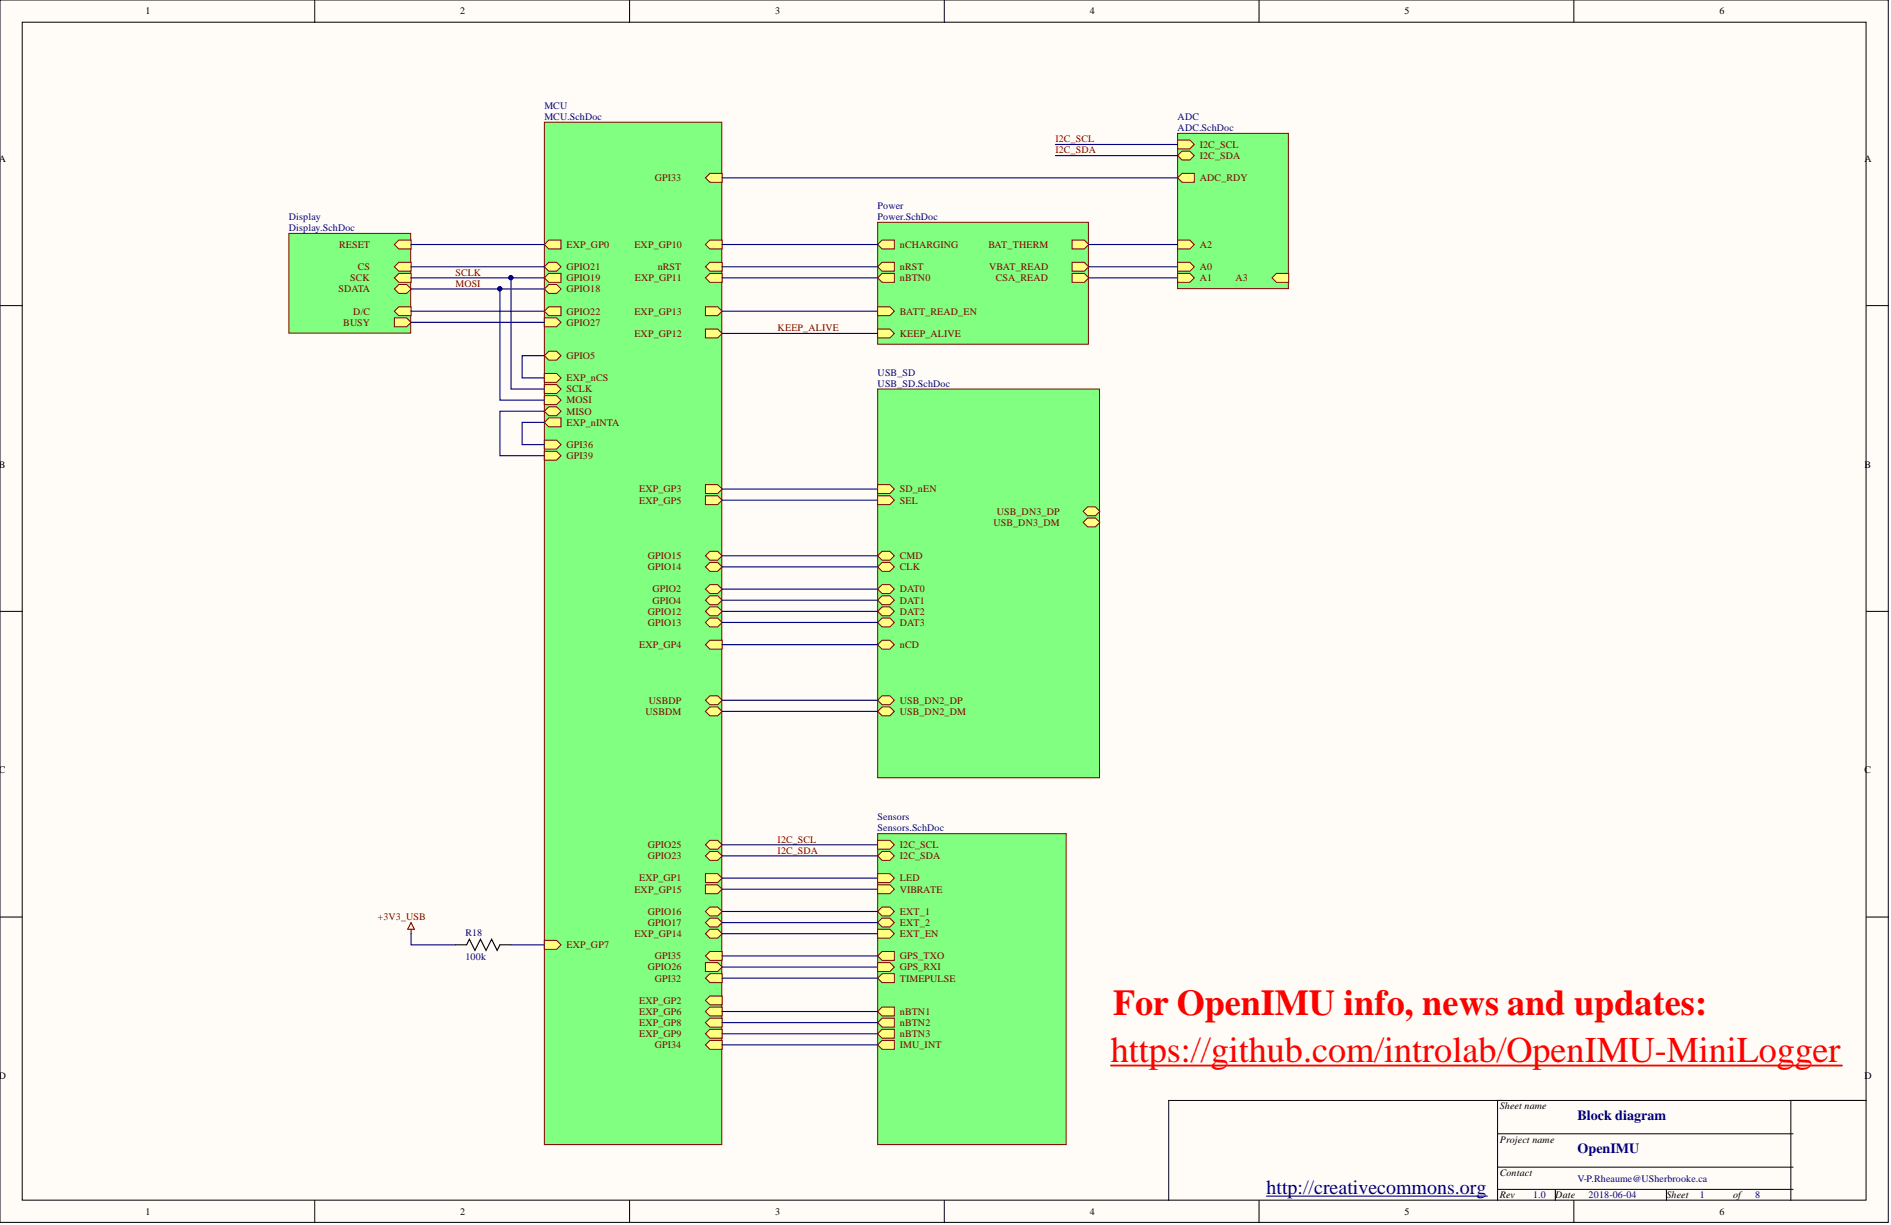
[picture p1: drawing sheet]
<svg xmlns="http://www.w3.org/2000/svg" width="431mm" height="279mm" viewBox="0 0 431 279" stroke-linecap="round" stroke-linejoin="round" font-family="sans-serif">
<g fill="#fffcf8" stroke="#000" stroke-width=".23">
<path d="M0 0h430.8v278.8h-430.8z"/>
<path d="M5.1 5.1h420.7v268.6h-420.7z"/>
</g>
<g fill="none" stroke="#000" stroke-width=".23">
<path d="M71.8 0v5.1M143.6 0v5.1M215.5 0v5.1M287.3 0v5.1M359.1 0v5.1M0 69.7h5.1M425.8 69.7h5.1M0 139.4h5.1M425.8 139.4h5.1M0 209.2h5.1M425.8 209.2h5.1M341.7 258.6h67.4"/>
<path d="M342.7 251h-76v22.8M425.3 251h-16.7v22.8M425.8 251h-84.1v22.8M71.8 273.8v5.1M143.6 273.8v5.1M215.5 273.8v5.1M287.3 273.8v5.1M341.7 271.3h67.4M341.7 266.2h67.4M354.9 271.3v2.5M359.1 273.8v5.1M380.2 271.3v2.5"/>
</g>
<path d="M289 272.8h50.3" fill="none" stroke="#000080" stroke-width=".25"/>
<path d="M200.2 88.7h50.7v88.7h-50.7z" fill="#80ff80" stroke="#800000" stroke-width=".23"/>
<path d="M200.2 113.1h2.8l1 1-1 1h-2.8z" fill-rule="evenodd" fill="#ffff80"/>
<path d="M200.2 113.1h2.8l1 1-1 1h-2.8z" fill="none" stroke="#800000" stroke-width=".23"/>
<path d="M201.3 125.7h1.7l1 1.1-1 1h-1.7l-1.1-1z" fill-rule="evenodd" fill="#ffff80"/>
<path d="M201.3 125.7h1.7l1 1.1-1 1h-1.7l-1.1-1z" fill="none" stroke="#800000" stroke-width=".23"/>
<path d="M201.3 128.3h1.7l1 1-1 1h-1.7l-1.1-1z" fill-rule="evenodd" fill="#ffff80"/>
<path d="M201.3 128.3h1.7l1 1-1 1h-1.7l-1.1-1z" fill="none" stroke="#800000" stroke-width=".23"/>
<path d="M201.3 135.9h1.7l1 1-1 1h-1.7l-1.1-1z" fill-rule="evenodd" fill="#ffff80"/>
<path d="M201.3 135.9h1.7l1 1-1 1h-1.7l-1.1-1z" fill="none" stroke="#800000" stroke-width=".23"/>
<path d="M201.3 146h1.7l1 1-1 1.1h-1.7l-1.1-1.1z" fill-rule="evenodd" fill="#ffff80"/>
<path d="M201.3 146h1.7l1 1-1 1.1h-1.7l-1.1-1.1z" fill="none" stroke="#800000" stroke-width=".23"/>
<path d="M201.3 138.4h1.7l1 1-1 1.1h-1.7l-1.1-1.1z" fill-rule="evenodd" fill="#ffff80"/>
<path d="M201.3 138.4h1.7l1 1-1 1.1h-1.7l-1.1-1.1z" fill="none" stroke="#800000" stroke-width=".23"/>
<path d="M201.3 133.4h1.7l1 1-1 1h-1.7l-1.1-1z" fill-rule="evenodd" fill="#ffff80"/>
<path d="M201.3 133.4h1.7l1 1-1 1h-1.7l-1.1-1z" fill="none" stroke="#800000" stroke-width=".23"/>
<path d="M248.1 115.6h1.8l1 1-1 1h-1.8l-1-1z" fill-rule="evenodd" fill="#ffff80"/>
<path d="M248.1 115.6h1.8l1 1-1 1h-1.8l-1-1z" fill="none" stroke="#800000" stroke-width=".23"/>
<path d="M248.1 118.1h1.8l1 1.1-1 1h-1.8l-1-1z" fill-rule="evenodd" fill="#ffff80"/>
<path d="M248.1 118.1h1.8l1 1.1-1 1h-1.8l-1-1z" fill="none" stroke="#800000" stroke-width=".23"/>
<path d="M201.3 141h1.7l1 1-1 1h-1.7l-1.1-1z" fill-rule="evenodd" fill="#ffff80"/>
<path d="M201.3 141h1.7l1 1-1 1h-1.7l-1.1-1z" fill="none" stroke="#800000" stroke-width=".23"/>
<path d="M201.3 161.2h1.7l1 1.1-1 1h-1.7l-1.1-1z" fill-rule="evenodd" fill="#ffff80"/>
<path d="M201.3 161.2h1.7l1 1.1-1 1h-1.7l-1.1-1z" fill="none" stroke="#800000" stroke-width=".23"/>
<path d="M201.3 158.7h1.7l1 1-1 1h-1.7l-1.1-1z" fill-rule="evenodd" fill="#ffff80"/>
<path d="M201.3 158.7h1.7l1 1-1 1h-1.7l-1.1-1z" fill="none" stroke="#800000" stroke-width=".23"/>
<path d="M200.2 110.5h2.8l1 1-1 1.1h-2.8z" fill-rule="evenodd" fill="#ffff80"/>
<path d="M200.2 110.5h2.8l1 1-1 1.1h-2.8z" fill="none" stroke="#800000" stroke-width=".23"/>
<path d="M124.2 27.9h40.5v233.2h-40.5z" fill="#80ff80" stroke="#800000" stroke-width=".23"/>
<path d="M162 128.3h1.7l1.1 1-1.1 1h-1.7l-1-1z" fill-rule="evenodd" fill="#ffff80"/>
<path d="M162 128.3h1.7l1.1 1-1.1 1h-1.7l-1-1z" fill="none" stroke="#800000" stroke-width=".23"/>
<path d="M162 141h1.7l1.1 1-1.1 1h-1.7l-1-1z" fill-rule="evenodd" fill="#ffff80"/>
<path d="M162 141h1.7l1.1 1-1.1 1h-1.7l-1-1z" fill="none" stroke="#800000" stroke-width=".23"/>
<path d="M162 135.9h1.7l1.1 1-1.1 1h-1.7l-1-1z" fill-rule="evenodd" fill="#ffff80"/>
<path d="M162 135.9h1.7l1.1 1-1.1 1h-1.7l-1-1z" fill="none" stroke="#800000" stroke-width=".23"/>
<path d="M162 158.7h1.7l1.1 1-1.1 1h-1.7l-1-1z" fill-rule="evenodd" fill="#ffff80"/>
<path d="M162 158.7h1.7l1.1 1-1.1 1h-1.7l-1-1z" fill="none" stroke="#800000" stroke-width=".23"/>
<path d="M162 138.4h1.7l1.1 1-1.1 1.1h-1.7l-1-1.1z" fill-rule="evenodd" fill="#ffff80"/>
<path d="M162 138.4h1.7l1.1 1-1.1 1.1h-1.7l-1-1.1z" fill="none" stroke="#800000" stroke-width=".23"/>
<path d="M162 161.2h1.7l1.1 1.1-1.1 1h-1.7l-1-1z" fill-rule="evenodd" fill="#ffff80"/>
<path d="M162 161.2h1.7l1.1 1.1-1.1 1h-1.7l-1-1z" fill="none" stroke="#800000" stroke-width=".23"/>
<path d="M162 125.7h1.7l1.1 1.1-1.1 1h-1.7l-1-1z" fill-rule="evenodd" fill="#ffff80"/>
<path d="M162 125.7h1.7l1.1 1.1-1.1 1h-1.7l-1-1z" fill="none" stroke="#800000" stroke-width=".23"/>
<path d="M162 133.4h1.7l1.1 1-1.1 1h-1.7l-1-1z" fill-rule="evenodd" fill="#ffff80"/>
<path d="M162 133.4h1.7l1.1 1-1.1 1h-1.7l-1-1z" fill="none" stroke="#800000" stroke-width=".23"/>
<path d="M124.2 214.5h2.8l1 1-1 1h-2.8z" fill-rule="evenodd" fill="#ffff80"/>
<path d="M124.2 214.5h2.8l1 1-1 1h-2.8z" fill="none" stroke="#800000" stroke-width=".23"/>
<path d="M161 110.5h2.7l1.1 1-1.1 1.1h-2.7z" fill-rule="evenodd" fill="#ffff80"/>
<path d="M161 110.5h2.7l1.1 1-1.1 1.1h-2.7z" fill="none" stroke="#800000" stroke-width=".23"/>
<path d="M162 227.2h2.8v2h-2.8l-1-1z" fill-rule="evenodd" fill="#ffff80"/>
<path d="M162 227.2h2.8v2h-2.8l-1-1z" fill="none" stroke="#800000" stroke-width=".23"/>
<path d="M161 199.3h2.7l1.1 1-1.1 1h-2.7z" fill-rule="evenodd" fill="#ffff80"/>
<path d="M161 199.3h2.7l1.1 1-1.1 1h-2.7z" fill="none" stroke="#800000" stroke-width=".23"/>
<path d="M125.2 54.8h2.8v2h-2.8l-1-1z" fill-rule="evenodd" fill="#ffff80"/>
<path d="M125.2 54.8h2.8v2h-2.8l-1-1z" fill="none" stroke="#800000" stroke-width=".23"/>
<path d="M162 229.7h2.8v2h-2.8l-1-1z" fill-rule="evenodd" fill="#ffff80"/>
<path d="M162 229.7h2.8v2h-2.8l-1-1z" fill="none" stroke="#800000" stroke-width=".23"/>
<path d="M161 113.1h2.7l1.1 1-1.1 1h-2.7z" fill-rule="evenodd" fill="#ffff80"/>
<path d="M161 113.1h2.7l1.1 1-1.1 1h-2.7z" fill="none" stroke="#800000" stroke-width=".23"/>
<path d="M162 146h2.8v2.1h-2.8l-1-1.1z" fill-rule="evenodd" fill="#ffff80"/>
<path d="M162 146h2.8v2.1h-2.8l-1-1.1z" fill="none" stroke="#800000" stroke-width=".23"/>
<path d="M162 62.4h2.8v2h-2.8l-1-1z" fill-rule="evenodd" fill="#ffff80"/>
<path d="M162 62.4h2.8v2h-2.8l-1-1z" fill="none" stroke="#800000" stroke-width=".23"/>
<path d="M162 234.8h2.8v2h-2.8l-1-1z" fill-rule="evenodd" fill="#ffff80"/>
<path d="M162 234.8h2.8v2h-2.8l-1-1z" fill="none" stroke="#800000" stroke-width=".23"/>
<path d="M162 211.9h1.7l1.1 1.1-1.1 1h-1.7l-1-1z" fill-rule="evenodd" fill="#ffff80"/>
<path d="M162 211.9h1.7l1.1 1.1-1.1 1h-1.7l-1-1z" fill="none" stroke="#800000" stroke-width=".23"/>
<path d="M162 232.2h2.8v2.1h-2.8l-1-1.1z" fill-rule="evenodd" fill="#ffff80"/>
<path d="M162 232.2h2.8v2.1h-2.8l-1-1.1z" fill="none" stroke="#800000" stroke-width=".23"/>
<path d="M161 70h2.7l1.1 1-1.1 1h-2.7z" fill-rule="evenodd" fill="#ffff80"/>
<path d="M161 70h2.7l1.1 1-1.1 1h-2.7z" fill="none" stroke="#800000" stroke-width=".23"/>
<path d="M161 201.8h2.7l1.1 1-1.1 1h-2.7z" fill-rule="evenodd" fill="#ffff80"/>
<path d="M161 201.8h2.7l1.1 1-1.1 1h-2.7z" fill="none" stroke="#800000" stroke-width=".23"/>
<path d="M161 75h2.7l1.1 1.1-1.1 1h-2.7z" fill-rule="evenodd" fill="#ffff80"/>
<path d="M161 75h2.7l1.1 1.1-1.1 1h-2.7z" fill="none" stroke="#800000" stroke-width=".23"/>
<path d="M162 54.8h2.8v2h-2.8l-1-1z" fill-rule="evenodd" fill="#ffff80"/>
<path d="M162 54.8h2.8v2h-2.8l-1-1z" fill="none" stroke="#800000" stroke-width=".23"/>
<path d="M125.2 80.1h1.8l1 1-1 1h-1.8l-1-1z" fill-rule="evenodd" fill="#ffff80"/>
<path d="M125.2 80.1h1.8l1 1-1 1h-1.8l-1-1z" fill="none" stroke="#800000" stroke-width=".23"/>
<path d="M162 206.9h1.7l1.1 1-1.1 1h-1.7l-1-1z" fill-rule="evenodd" fill="#ffff80"/>
<path d="M162 206.9h1.7l1.1 1-1.1 1h-1.7l-1-1z" fill="none" stroke="#800000" stroke-width=".23"/>
<path d="M162 209.4h1.7l1.1 1-1.1 1h-1.7l-1-1z" fill-rule="evenodd" fill="#ffff80"/>
<path d="M162 209.4h1.7l1.1 1-1.1 1h-1.7l-1-1z" fill="none" stroke="#800000" stroke-width=".23"/>
<path d="M125.2 64.9h1.8l1 1-1 1h-1.8l-1-1z" fill-rule="evenodd" fill="#ffff80"/>
<path d="M125.2 64.9h1.8l1 1-1 1h-1.8l-1-1z" fill="none" stroke="#800000" stroke-width=".23"/>
<path d="M125.2 62.4h2.8v2h-2.8l-1-1z" fill-rule="evenodd" fill="#ffff80"/>
<path d="M125.2 62.4h2.8v2h-2.8l-1-1z" fill="none" stroke="#800000" stroke-width=".23"/>
<path d="M125.2 70h2.8v2h-2.8l-1-1z" fill-rule="evenodd" fill="#ffff80"/>
<path d="M125.2 70h2.8v2h-2.8l-1-1z" fill="none" stroke="#800000" stroke-width=".23"/>
<path d="M125.2 59.8h1.8l1 1-1 1.1h-1.8l-1-1.1z" fill-rule="evenodd" fill="#ffff80"/>
<path d="M125.2 59.8h1.8l1 1-1 1.1h-1.8l-1-1.1z" fill="none" stroke="#800000" stroke-width=".23"/>
<path d="M162 217h2.8v2h-2.8l-1-1z" fill-rule="evenodd" fill="#ffff80"/>
<path d="M162 217h2.8v2h-2.8l-1-1z" fill="none" stroke="#800000" stroke-width=".23"/>
<path d="M124.2 72.5h2.8l1 1-1 1h-2.8z" fill-rule="evenodd" fill="#ffff80"/>
<path d="M124.2 72.5h2.8l1 1-1 1h-2.8z" fill="none" stroke="#800000" stroke-width=".23"/>
<path d="M161 219.6h2.7l1.1 1-1.1 1h-2.7z" fill-rule="evenodd" fill="#ffff80"/>
<path d="M161 219.6h2.7l1.1 1-1.1 1h-2.7z" fill="none" stroke="#800000" stroke-width=".23"/>
<path d="M162 194.2h1.7l1.1 1-1.1 1h-1.7l-1-1z" fill-rule="evenodd" fill="#ffff80"/>
<path d="M162 194.2h1.7l1.1 1-1.1 1h-1.7l-1-1z" fill="none" stroke="#800000" stroke-width=".23"/>
<path d="M162 191.7h1.7l1.1 1-1.1 1h-1.7l-1-1z" fill-rule="evenodd" fill="#ffff80"/>
<path d="M162 191.7h1.7l1.1 1-1.1 1h-1.7l-1-1z" fill="none" stroke="#800000" stroke-width=".23"/>
<path d="M162 59.8h2.8v2.1h-2.8l-1-1.1z" fill-rule="evenodd" fill="#ffff80"/>
<path d="M162 59.8h2.8v2.1h-2.8l-1-1.1z" fill="none" stroke="#800000" stroke-width=".23"/>
<path d="M124.2 102.9h2.8l1 1-1 1.1h-2.8z" fill-rule="evenodd" fill="#ffff80"/>
<path d="M124.2 102.9h2.8l1 1-1 1.1h-2.8z" fill="none" stroke="#800000" stroke-width=".23"/>
<path d="M124.2 100.4h2.8l1 1-1 1h-2.8z" fill-rule="evenodd" fill="#ffff80"/>
<path d="M124.2 100.4h2.8l1 1-1 1h-2.8z" fill="none" stroke="#800000" stroke-width=".23"/>
<path d="M162 237.3h2.8v2h-2.8l-1-1z" fill-rule="evenodd" fill="#ffff80"/>
<path d="M162 237.3h2.8v2h-2.8l-1-1z" fill="none" stroke="#800000" stroke-width=".23"/>
<path d="M124.2 90.3h2.8l1 1-1 1h-2.8z" fill-rule="evenodd" fill="#ffff80"/>
<path d="M124.2 90.3h2.8l1 1-1 1h-2.8z" fill="none" stroke="#800000" stroke-width=".23"/>
<path d="M124.2 85.2h2.8l1 1-1 1h-2.8z" fill-rule="evenodd" fill="#ffff80"/>
<path d="M124.2 85.2h2.8l1 1-1 1h-2.8z" fill="none" stroke="#800000" stroke-width=".23"/>
<path d="M125.2 92.8h1.8l1 1-1 1h-1.8l-1-1z" fill-rule="evenodd" fill="#ffff80"/>
<path d="M125.2 92.8h1.8l1 1-1 1h-1.8l-1-1z" fill="none" stroke="#800000" stroke-width=".23"/>
<path d="M124.2 87.7h2.8l1 1-1 1h-2.8z" fill-rule="evenodd" fill="#ffff80"/>
<path d="M124.2 87.7h2.8l1 1-1 1h-2.8z" fill="none" stroke="#800000" stroke-width=".23"/>
<path d="M125.2 95.3h2.8v2.1h-2.8l-1-1.1z" fill-rule="evenodd" fill="#ffff80"/>
<path d="M125.2 95.3h2.8v2.1h-2.8l-1-1.1z" fill="none" stroke="#800000" stroke-width=".23"/>
<path d="M162 39.5h2.8v2.1h-2.8l-1-1z" fill-rule="evenodd" fill="#ffff80"/>
<path d="M162 39.5h2.8v2.1h-2.8l-1-1z" fill="none" stroke="#800000" stroke-width=".23"/>
<path d="M162 222.1h2.8v2h-2.8l-1-1z" fill-rule="evenodd" fill="#ffff80"/>
<path d="M162 222.1h2.8v2h-2.8l-1-1z" fill="none" stroke="#800000" stroke-width=".23"/>
<path d="M200.2 50.7h48.1v27.8h-48.1z" fill="#80ff80" stroke="#800000" stroke-width=".23"/>
<path d="M244.6 62.4h2.8l1 1-1 1h-2.8z" fill-rule="evenodd" fill="#ffff80"/>
<path d="M244.6 62.4h2.8l1 1-1 1h-2.8z" fill="none" stroke="#800000" stroke-width=".23"/>
<path d="M244.6 59.8h2.8l1 1-1 1.1h-2.8z" fill-rule="evenodd" fill="#ffff80"/>
<path d="M244.6 59.8h2.8l1 1-1 1.1h-2.8z" fill="none" stroke="#800000" stroke-width=".23"/>
<path d="M200.2 75h2.8l1 1.1-1 1h-2.8z" fill-rule="evenodd" fill="#ffff80"/>
<path d="M200.2 75h2.8l1 1.1-1 1h-2.8z" fill="none" stroke="#800000" stroke-width=".23"/>
<path d="M200.2 70h2.8l1 1-1 1h-2.8z" fill-rule="evenodd" fill="#ffff80"/>
<path d="M200.2 70h2.8l1 1-1 1h-2.8z" fill="none" stroke="#800000" stroke-width=".23"/>
<path d="M244.6 54.8h2.8l1 1-1 1h-2.8z" fill-rule="evenodd" fill="#ffff80"/>
<path d="M244.6 54.8h2.8l1 1-1 1h-2.8z" fill="none" stroke="#800000" stroke-width=".23"/>
<path d="M201.3 54.8h2.7v2h-2.7l-1.1-1z" fill-rule="evenodd" fill="#ffff80"/>
<path d="M201.3 54.8h2.7v2h-2.7l-1.1-1z" fill="none" stroke="#800000" stroke-width=".23"/>
<path d="M201.3 59.8h2.7v2.1h-2.7l-1.1-1.1z" fill-rule="evenodd" fill="#ffff80"/>
<path d="M201.3 59.8h2.7v2.1h-2.7l-1.1-1.1z" fill="none" stroke="#800000" stroke-width=".23"/>
<path d="M201.3 62.4h2.7v2h-2.7l-1.1-1z" fill-rule="evenodd" fill="#ffff80"/>
<path d="M201.3 62.4h2.7v2h-2.7l-1.1-1z" fill="none" stroke="#800000" stroke-width=".23"/>
<path d="M200.2 190.1h43.1v71h-43.1z" fill="#80ff80" stroke="#800000" stroke-width=".23"/>
<path d="M201.3 222.1h2.7v2h-2.7l-1.1-1z" fill-rule="evenodd" fill="#ffff80"/>
<path d="M201.3 222.1h2.7v2h-2.7l-1.1-1z" fill="none" stroke="#800000" stroke-width=".23"/>
<path d="M200.2 199.3h2.8l1 1-1 1h-2.8z" fill-rule="evenodd" fill="#ffff80"/>
<path d="M200.2 199.3h2.8l1 1-1 1h-2.8z" fill="none" stroke="#800000" stroke-width=".23"/>
<path d="M201.3 232.2h2.7v2.1h-2.7l-1.1-1.1z" fill-rule="evenodd" fill="#ffff80"/>
<path d="M201.3 232.2h2.7v2.1h-2.7l-1.1-1.1z" fill="none" stroke="#800000" stroke-width=".23"/>
<path d="M200.2 201.8h2.8l1 1-1 1h-2.8z" fill-rule="evenodd" fill="#ffff80"/>
<path d="M200.2 201.8h2.8l1 1-1 1h-2.8z" fill="none" stroke="#800000" stroke-width=".23"/>
<path d="M201.3 229.7h2.7v2h-2.7l-1.1-1z" fill-rule="evenodd" fill="#ffff80"/>
<path d="M201.3 229.7h2.7v2h-2.7l-1.1-1z" fill="none" stroke="#800000" stroke-width=".23"/>
<path d="M201.3 237.3h2.7v2h-2.7l-1.1-1z" fill-rule="evenodd" fill="#ffff80"/>
<path d="M201.3 237.3h2.7v2h-2.7l-1.1-1z" fill="none" stroke="#800000" stroke-width=".23"/>
<path d="M201.3 194.2h1.7l1 1-1 1h-1.7l-1.1-1z" fill-rule="evenodd" fill="#ffff80"/>
<path d="M201.3 194.2h1.7l1 1-1 1h-1.7l-1.1-1z" fill="none" stroke="#800000" stroke-width=".23"/>
<path d="M200.2 191.7h2.8l1 1-1 1h-2.8z" fill-rule="evenodd" fill="#ffff80"/>
<path d="M200.2 191.7h2.8l1 1-1 1h-2.8z" fill="none" stroke="#800000" stroke-width=".23"/>
<path d="M200.2 219.6h2.8l1 1-1 1h-2.8z" fill-rule="evenodd" fill="#ffff80"/>
<path d="M200.2 219.6h2.8l1 1-1 1h-2.8z" fill="none" stroke="#800000" stroke-width=".23"/>
<path d="M201.3 217h2.7v2h-2.7l-1.1-1z" fill-rule="evenodd" fill="#ffff80"/>
<path d="M201.3 217h2.7v2h-2.7l-1.1-1z" fill="none" stroke="#800000" stroke-width=".23"/>
<path d="M201.3 206.9h1.7l1 1-1 1h-1.7l-1.1-1z" fill-rule="evenodd" fill="#ffff80"/>
<path d="M201.3 206.9h1.7l1 1-1 1h-1.7l-1.1-1z" fill="none" stroke="#800000" stroke-width=".23"/>
<path d="M201.3 209.4h1.7l1 1-1 1h-1.7l-1.1-1z" fill-rule="evenodd" fill="#ffff80"/>
<path d="M201.3 209.4h1.7l1 1-1 1h-1.7l-1.1-1z" fill="none" stroke="#800000" stroke-width=".23"/>
<path d="M200.2 211.9h2.8l1 1.1-1 1h-2.8z" fill-rule="evenodd" fill="#ffff80"/>
<path d="M200.2 211.9h2.8l1 1.1-1 1h-2.8z" fill="none" stroke="#800000" stroke-width=".23"/>
<path d="M201.3 234.8h2.7v2h-2.7l-1.1-1z" fill-rule="evenodd" fill="#ffff80"/>
<path d="M201.3 234.8h2.7v2h-2.7l-1.1-1z" fill="none" stroke="#800000" stroke-width=".23"/>
<path d="M65.9 53.2h27.8v22.8h-27.8z" fill="#80ff80" stroke="#800000" stroke-width=".23"/>
<path d="M91 64.9h1.8l1 1-1 1h-1.8l-1-1z" fill-rule="evenodd" fill="#ffff80"/>
<path d="M91 64.9h1.8l1 1-1 1h-1.8l-1-1z" fill="none" stroke="#800000" stroke-width=".23"/>
<path d="M91 59.8h2.8v2.1h-2.8l-1-1.1z" fill-rule="evenodd" fill="#ffff80"/>
<path d="M91 59.8h2.8v2.1h-2.8l-1-1.1z" fill="none" stroke="#800000" stroke-width=".23"/>
<path d="M91 54.8h2.8v2h-2.8l-1-1z" fill-rule="evenodd" fill="#ffff80"/>
<path d="M91 54.8h2.8v2h-2.8l-1-1z" fill="none" stroke="#800000" stroke-width=".23"/>
<path d="M91 62.4h2.8v2h-2.8l-1-1z" fill-rule="evenodd" fill="#ffff80"/>
<path d="M91 62.4h2.8v2h-2.8l-1-1z" fill="none" stroke="#800000" stroke-width=".23"/>
<path d="M90 72.5h2.8l1 1-1 1h-2.8z" fill-rule="evenodd" fill="#ffff80"/>
<path d="M90 72.5h2.8l1 1-1 1h-2.8z" fill="none" stroke="#800000" stroke-width=".23"/>
<path d="M91 70h2.8v2h-2.8l-1-1z" fill-rule="evenodd" fill="#ffff80"/>
<path d="M91 70h2.8v2h-2.8l-1-1z" fill="none" stroke="#800000" stroke-width=".23"/>
<path d="M268.7 30.4h25.3v35.4h-25.3z" fill="#80ff80" stroke="#800000" stroke-width=".23"/>
<path d="M268.7 54.8h2.8l1 1-1 1h-2.8z" fill-rule="evenodd" fill="#ffff80"/>
<path d="M268.7 54.8h2.8l1 1-1 1h-2.8z" fill="none" stroke="#800000" stroke-width=".23"/>
<path d="M291.2 62.4h2.8v2h-2.8l-1-1z" fill-rule="evenodd" fill="#ffff80"/>
<path d="M291.2 62.4h2.8v2h-2.8l-1-1z" fill="none" stroke="#800000" stroke-width=".23"/>
<path d="M268.7 62.4h2.8l1 1-1 1h-2.8z" fill-rule="evenodd" fill="#ffff80"/>
<path d="M268.7 62.4h2.8l1 1-1 1h-2.8z" fill="none" stroke="#800000" stroke-width=".23"/>
<path d="M268.7 59.8h2.8l1 1-1 1.1h-2.8z" fill-rule="evenodd" fill="#ffff80"/>
<path d="M268.7 59.8h2.8l1 1-1 1.1h-2.8z" fill="none" stroke="#800000" stroke-width=".23"/>
<path d="M268.7 31.9h2.8l1 1.1-1 1h-2.8z" fill-rule="evenodd" fill="#ffff80"/>
<path d="M268.7 31.9h2.8l1 1.1-1 1h-2.8z" fill="none" stroke="#800000" stroke-width=".23"/>
<path d="M269.7 39.5h2.8v2.1h-2.8l-1-1z" fill-rule="evenodd" fill="#ffff80"/>
<path d="M269.7 39.5h2.8v2.1h-2.8l-1-1z" fill="none" stroke="#800000" stroke-width=".23"/>
<path d="M269.7 34.5h1.8l1 1-1 1h-1.8l-1-1z" fill-rule="evenodd" fill="#ffff80"/>
<path d="M269.7 34.5h1.8l1 1-1 1h-1.8l-1-1z" fill="none" stroke="#800000" stroke-width=".23"/>
<path d="M93.8 210.4l.7 1.5h-1.5zM93.8 211.9v1.1" fill="none" stroke="#800000" stroke-width=".25"/>
<path d="M103.9 215.5h2.6l.6-1.3 1.3 2.6 1.2-2.6 1.3 2.6 1.3-2.6 1.2 2.6 .7-1.3h2.5" fill="none" stroke="#000" stroke-width=".25"/>
<g fill="none" stroke="#000080" stroke-width=".25">
<path d="M240.8 33h27.9M240.8 35.5h27.9M93.8 55.8h30.4M164.8 55.8h35.4M164.8 40.6h103.9M248.4 55.8h20.3M93.8 65.9h30.4M93.8 63.4h30.4M93.8 71h30.4M93.8 60.8h30.4M93.8 73.5h30.4M114.1 65.9v25.4h10.1"/>
<path d="M116.6 63.4v25.3h7.6M164.8 71h35.4M164.8 76.1h35.4M164.8 60.8h35.4M164.8 63.4h35.4M248.4 60.8h20.3M248.4 63.4h20.3M124.2 96.3h-5.1v5.1h5.1M124.2 81.1h-5.1v5.1h5.1M124.2 93.8h-10.1v10.1h10.1M164.8 111.5h35.4M164.8 114.1h35.4"/>
<path d="M164.8 126.8h35.4M164.8 129.3h35.4M164.8 139.4h35.4M164.8 136.9h35.4M164.8 134.4h35.4M164.8 142h35.4M164.8 159.7h35.4M164.8 147h35.4M164.8 162.3h35.4M164.8 195.2h35.4M164.8 192.7h35.4M93.8 213v2.5h10.1"/>
<path d="M116.6 215.5h7.6M164.8 200.3h35.4M164.8 202.8h35.4M164.8 207.9h35.4M164.8 218h35.4M164.8 213h35.4M164.8 210.4h35.4M164.8 238.3h35.4M164.8 233.2h35.4M164.8 230.7h35.4M164.8 220.6h35.4M164.8 223.1h35.4"/>
<path d="M164.8 235.8h35.4"/>
</g>
<g fill="#000080" stroke="#000080" stroke-width=".23">
<circle cx="116.6" cy="63.3" r=".47"/>
<circle cx="114" cy="65.9" r=".47"/>
</g>
<path d="M253.5 243h166.8" fill="none" stroke="#f00" stroke-width=".42"/>
<g font-size="8.3" fill="#f00">
<text x="254" y="231.5">For OpenIMU info, news and updates:</text>
<text x="253.5" y="242.1">https://github.com/introlab/OpenIMU-MiniLogger</text>
</g>
<text font-size="4.6" fill="#000080" x="289" y="272.3">http://creativecommons.org</text>
<g font-size="3.2" fill="#000080">
<text x="359.9" y="255.4">Block diagram</text>
<text x="359.9" y="263">OpenIMU</text>
</g>
<g font-size="2.3">
<text x="33.2" y="3.3">1</text>
<text x="105" y="3.3">2</text>
<text x="176.8" y="3.3">3</text>
<text x="248.7" y="3.3">4</text>
<text x="320.5" y="3.3">5</text>
<text x="392.3" y="3.3">6</text>
<text x="-.4" y="36.9">A</text>
<text x="425.4" y="36.9">A</text>
<text x="-.4" y="106.6">B</text>
<text x="425.4" y="106.6">B</text>
<text x="-.4" y="176.4">C</text>
<text x="425.4" y="176.4">C</text>
<text x="-.4" y="246.1">D</text>
<text x="425.4" y="246.1">D</text>
<text x="342.2" y="253">Sheet name</text>
<text x="342.2" y="260.6">Project name</text>
<text x="342.2" y="268.2">Contact</text>
<text x="342.2" y="273.3">Rev</text>
<text x="354.9" y="273.3">Date</text>
<text x="380.2" y="273.3">Sheet</text>
<text x="395.4" y="273.3">of</text>
<text x="33.2" y="277.1">1</text>
<text x="105" y="277.1">2</text>
<text x="176.8" y="277.1">3</text>
<text x="248.7" y="277.1">4</text>
<text x="320.5" y="277.1">5</text>
<text x="392.3" y="277.1">6</text>
</g>
<g font-size="2.3" fill="#000080">
<text x="124.2" y="24.8">MCU</text>
<text x="124.2" y="27.4">MCU.SchDoc</text>
<text x="268.7" y="27.4">ADC</text>
<text x="268.7" y="29.9">ADC.SchDoc</text>
<text x="200.2" y="47.7">Power</text>
<text x="65.9" y="50.2">Display</text>
<text x="65.9" y="52.7">Display.SchDoc</text>
<text x="200.2" y="50.2">Power.SchDoc</text>
<text x="200.2" y="85.7">USB_SD</text>
<text x="200.2" y="88.2">USB_SD.SchDoc</text>
<text x="200.2" y="187.1">Sensors</text>
<text x="200.2" y="189.6">Sensors.SchDoc</text>
<text x="106.2" y="213.5">R18</text>
<text x="106.2" y="219">100k</text>
<text x="359.9" y="269.5">V-P.Rheaume@USherbrooke.ca</text>
<text x="349.8" y="273.3">1.0</text>
<text x="362.5" y="273.3">2018-06-04</text>
<text x="387.8" y="273.3">1</text>
<text x="400.5" y="273.3">8</text>
</g>
<g font-size="2.3" fill="#800000">
<text x="240.8" y="32.4">I2C_SCL</text>
<text x="240.8" y="35">I2C_SDA</text>
<text x="273.8" y="33.7">I2C_SCL</text>
<text x="149.4" y="41.3">GPI33</text>
<text x="273.8" y="41.3">ADC_RDY</text>
<text x="273.8" y="36.2">I2C_SDA</text>
<text x="77.4" y="56.5">RESET</text>
<text x="129.3" y="56.5">EXP_GP0</text>
<text x="144.7" y="56.5">EXP_GP10</text>
<text x="205.3" y="56.5">nCHARGING</text>
<text x="225.5" y="56.5">BAT_THERM</text>
<text x="273.8" y="56.5">A2</text>
<text x="79.9" y="64.1">SCK</text>
<text x="81.6" y="61.6">CS</text>
<text x="103.9" y="62.9">SCLK</text>
<text x="103.9" y="65.4">MOSI</text>
<text x="129.3" y="64.1">GPIO19</text>
<text x="129.3" y="61.6">GPIO21</text>
<text x="144.8" y="64.1">EXP_GP11</text>
<text x="150.1" y="61.6">nRST</text>
<text x="205.3" y="61.6">nRST</text>
<text x="205.3" y="64.1">nBTN0</text>
<text x="225.7" y="61.6">VBAT_READ</text>
<text x="227.2" y="64.1">CSA_READ</text>
<text x="273.8" y="64.1">A1</text>
<text x="273.8" y="61.6">A0</text>
<text x="281.9" y="64.1">A3</text>
<text x="77.2" y="66.7">SDATA</text>
<text x="80.6" y="71.7">D/C</text>
<text x="129.3" y="66.7">GPIO18</text>
<text x="129.3" y="71.7">GPIO22</text>
<text x="144.7" y="71.7">EXP_GP13</text>
<text x="205.3" y="71.7">BATT_READ_EN</text>
<text x="78.3" y="74.3">BUSY</text>
<text x="129.3" y="74.3">GPIO27</text>
<text x="144.7" y="76.8">EXP_GP12</text>
<text x="177.4" y="75.5">KEEP_ALIVE</text>
<text x="205.3" y="76.8">KEEP_ALIVE</text>
<text x="129.3" y="81.9">GPIO5</text>
<text x="129.3" y="87">EXP_nCS</text>
<text x="129.3" y="89.5">SCLK</text>
<text x="129.3" y="92">MOSI</text>
<text x="129.3" y="94.6">MISO</text>
<text x="129.3" y="97.1">EXP_nINTA</text>
<text x="129.3" y="104.7">GPI39</text>
<text x="129.3" y="102.2">GPI36</text>
<text x="145.8" y="112.3">EXP_GP3</text>
<text x="205.3" y="112.3">SD_nEN</text>
<text x="145.8" y="114.8">EXP_GP5</text>
<text x="205.3" y="114.8">SEL</text>
<text x="226.7" y="119.9">USB_DN3_DM</text>
<text x="227.4" y="117.4">USB_DN3_DP</text>
<text x="147.8" y="130.1">GPIO14</text>
<text x="147.8" y="127.5">GPIO15</text>
<text x="205.3" y="127.5">CMD</text>
<text x="205.3" y="130.1">CLK</text>
<text x="148.9" y="137.7">GPIO4</text>
<text x="148.9" y="135.1">GPIO2</text>
<text x="205.3" y="137.7">DAT1</text>
<text x="205.3" y="135.1">DAT0</text>
<text x="147.8" y="142.7">GPIO13</text>
<text x="147.8" y="140.2">GPIO12</text>
<text x="205.3" y="140.2">DAT2</text>
<text x="205.3" y="142.7">DAT3</text>
<text x="145.8" y="147.8">EXP_GP4</text>
<text x="205.3" y="147.8">nCD</text>
<text x="148" y="160.5">USBDP</text>
<text x="205.3" y="160.5">USB_DN2_DP</text>
<text x="147.3" y="163">USBDM</text>
<text x="205.3" y="163">USB_DN2_DM</text>
<text x="147.8" y="196">GPIO23</text>
<text x="147.8" y="193.4">GPIO25</text>
<text x="177.4" y="192.2">I2C_SCL</text>
<text x="177.4" y="194.7">I2C_SDA</text>
<text x="205.3" y="196">I2C_SDA</text>
<text x="205.3" y="193.4">I2C_SCL</text>
<text x="144.7" y="203.6">EXP_GP15</text>
<text x="145.8" y="201">EXP_GP1</text>
<text x="205.3" y="201">LED</text>
<text x="205.3" y="203.6">VIBRATE</text>
<text x="86.2" y="209.9">+3V3_USB</text>
<text x="147.8" y="208.7">GPIO16</text>
<text x="205.3" y="208.7">EXT_1</text>
<text x="144.7" y="213.7">EXP_GP14</text>
<text x="147.8" y="211.2">GPIO17</text>
<text x="205.3" y="211.2">EXT_2</text>
<text x="205.3" y="213.7">EXT_EN</text>
<text x="129.3" y="216.3">EXP_GP7</text>
<text x="147.8" y="221.3">GPIO26</text>
<text x="149.4" y="218.8">GPI35</text>
<text x="205.3" y="221.3">GPS_RXI</text>
<text x="205.3" y="218.8">GPS_TXO</text>
<text x="149.4" y="223.9">GPI32</text>
<text x="205.3" y="223.9">TIMEPULSE</text>
<text x="145.8" y="228.9">EXP_GP2</text>
<text x="145.8" y="231.5">EXP_GP6</text>
<text x="205.3" y="231.5">nBTN1</text>
<text x="145.8" y="236.5">EXP_GP9</text>
<text x="145.8" y="234">EXP_GP8</text>
<text x="149.4" y="239.1">GPI34</text>
<text x="205.3" y="234">nBTN2</text>
<text x="205.3" y="239.1">IMU_INT</text>
<text x="205.3" y="236.5">nBTN3</text>
</g>
</svg>
